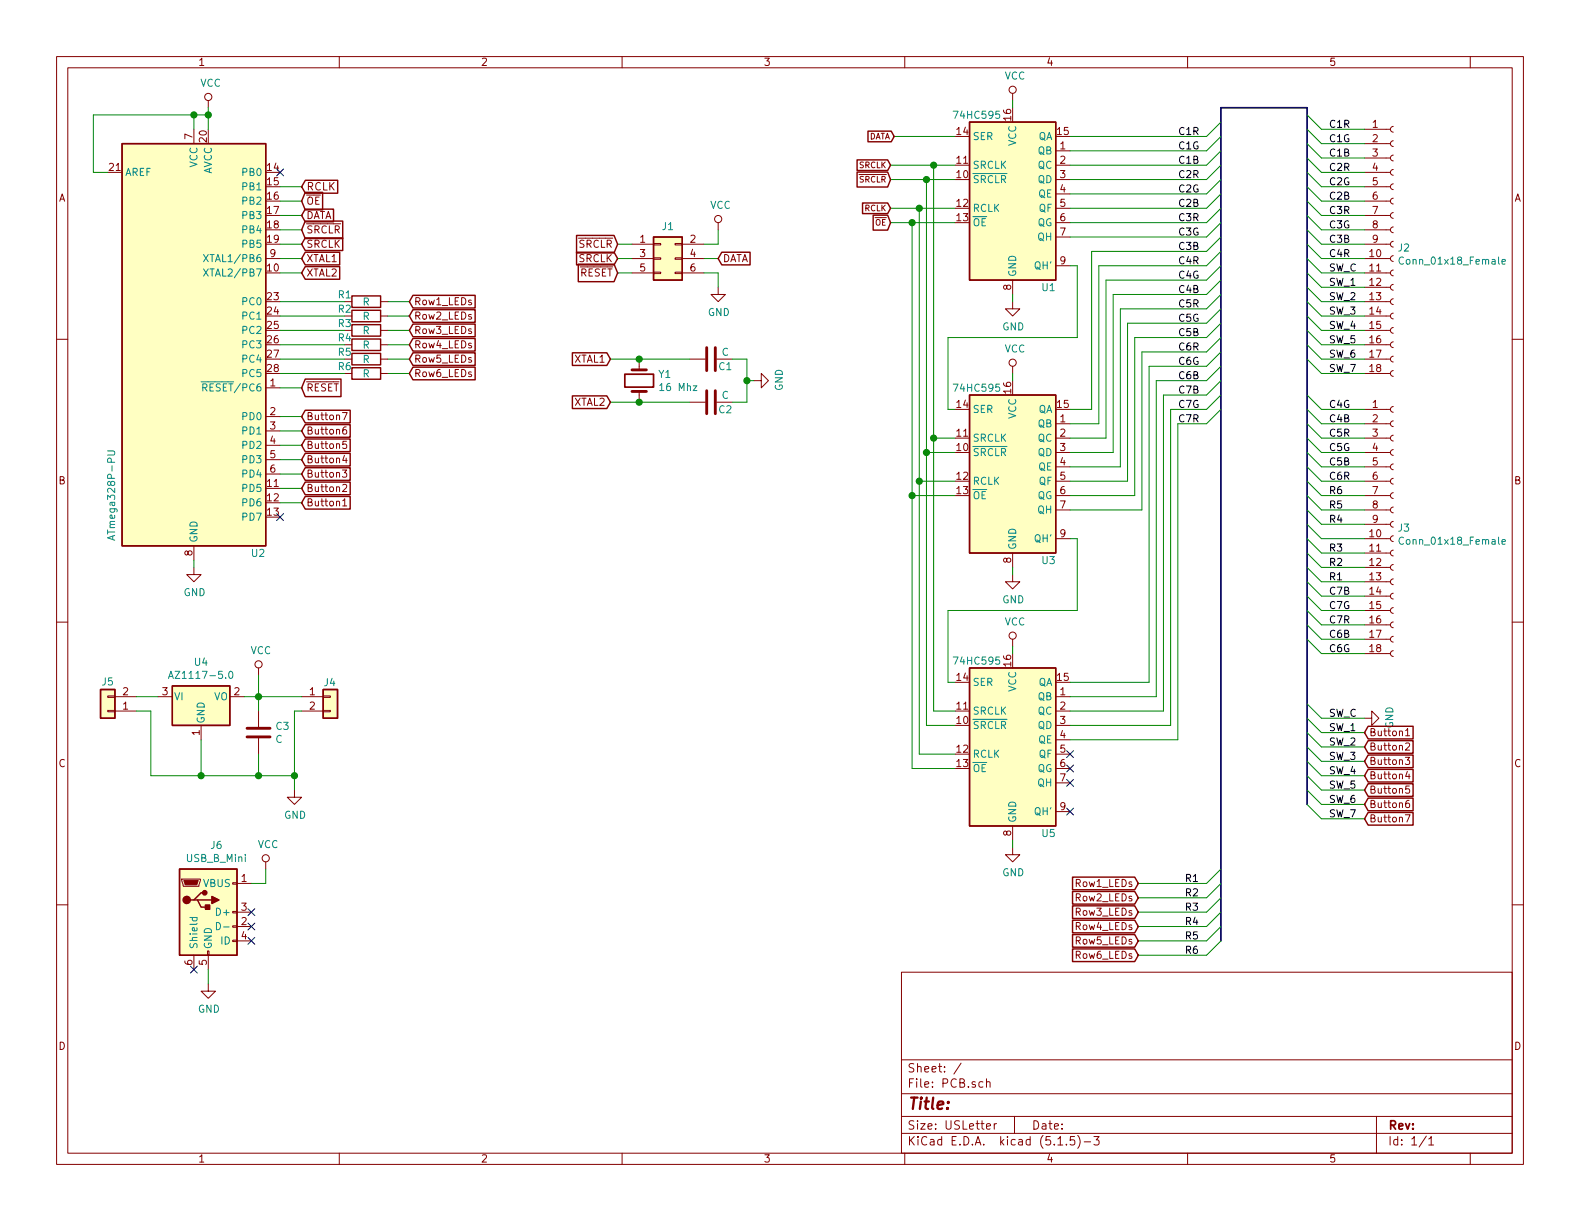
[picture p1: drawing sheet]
<svg xmlns="http://www.w3.org/2000/svg" width="279mm" height="216mm" viewBox="0 0 279 216" stroke-linecap="round" stroke-linejoin="round" font-family="sans-serif">
<g fill="none" stroke="#840000" stroke-width=".18">
<path d="M10 10h259.4v195.9h-259.4zM12 12h255.4v191.9h-255.4zM36.8 17.8v1.3M60 10v2M110 10v2M160 10v2M179.1 16.5v1.3M210 10v2M260 10v2M34.3 22.9v2.5M127 39.4v1.2M186.7 26.7h2.5"/>
<path d="M186.7 29.2h2.5M186.7 31.8h2.5M186.7 34.3h2.5M186.7 36.8h2.5M186.7 39.4h2.5M241.3 38.1h4.6M241.3 35.6h4.6M241.3 33h4.6M241.3 30.5h4.6M241.3 27.9h4.6M241.3 25.4h4.6M241.3 22.9h4.6"/>
<path d="M246.4 37.6l-.3 .1-.2 .3 .1 .4 .4 .2M246.4 35.1l-.3 .1-.2 .3 .1 .4 .4 .2M246.4 32.5l-.3 .1-.2 .3 .1 .4 .4 .2M246.4 30l-.3 .1-.2 .3 .1 .4 .4 .2M246.4 27.4l-.3 .1-.2 .4 .1 .3 .4 .2M246.4 24.9l-.3 .1-.2 .3 .1 .4 .4 .2M246.4 22.4l-.3 .1-.2 .3 .1 .4 .4 .2M10 60h2M47 45.7h2.5M67.3 58.4h1.3M67.3 55.9h1.3M67.3 53.3h1.3"/>
<path d="M111.8 48.3h3.8M111.8 45.7h3.8M111.8 43.2h3.8M115.6 48.1h1.2v.3h-1.2zM115.6 43.1h1.2v.2h-1.2zM115.6 45.6h1.2v.2h-1.2zM119.4 48.1h1.2v.3h-1.2zM119.4 43.1h1.2v.2h-1.2zM119.4 45.6h1.2v.2h-1.2zM120.6 48.3h3.9M120.6 45.7h3.9M120.6 43.2h3.9"/>
<path d="M127 50.8v1.3h1.3l-1.3 1.2-1.3-1.2h1.3M179.1 53.3v1.3h1.2l-1.2 1.3-1.3-1.3h1.3M179.1 49.5v2.6M186.7 41.9h2.5M186.7 47h2.5M241.3 58.4h4.6M241.3 55.9h4.6M241.3 53.3h4.6M241.3 50.8h4.6M241.3 48.3h4.6M241.3 45.7h4.6M241.3 43.2h4.6"/>
<path d="M241.3 40.6h4.6M246.4 57.9l-.3 .1-.2 .3 .1 .4 .4 .2M246.4 55.4l-.3 .1-.2 .3 .1 .4 .4 .2M246.4 52.8l-.3 .1-.2 .4 .1 .3 .4 .2M246.4 50.3l-.3 .1-.2 .3 .1 .4 .4 .2M246.4 47.8l-.3 .1-.2 .3 .1 .4 .4 .2M246.4 45.2l-.3 .1-.2 .3 .1 .4 .4 .2M246.4 42.7l-.3 .1-.2 .3 .1 .4 .4 .2M246.4 40.1l-.3 .1-.2 .4 .1 .3 .4 .2M267.4 60h2M47 68.6h2.5M47 73.7h2.5"/>
<path d="M47 76.2h2.5M47 78.7h2.5M60.6 72.9h.8l-.6 1.3M61.2 75.5l-.4 .1a.87 .87 0 0 0 0 1.2l.5-.2v-.5l-.5-.1-.2 .2M61.3 78h-.6l-.1 .6 .2-.1 .4 .1 .1 .6-.2 .1-.5-.1M67.3 66h1.3M67.3 63.5h1.3M67.3 61h1.3M113 63.5v1.9M113 69.2v1.9M121.9 63.5h2.8M121.9 71.1h2.8"/>
<path d="M126.7 63.5h2.8M126.7 71.1h2.8M133.3 67.3h1.3v-1.3l1.3 1.3-1.3 1.3v-1.3M179.1 64.8v1.2M186.7 77.5h2.5M186.7 74.9h2.5M241.3 77.5h4.6M241.3 74.9h4.6M241.3 72.4h4.6M241.3 66h4.6M241.3 63.5h4.6M241.3 61h4.6"/>
<path d="M246.4 79.5l-.3 .1-.2 .3 .1 .4 .4 .2M246.4 77l-.3 .1-.2 .3 .1 .4 .4 .2M246.4 74.4l-.3 .1-.2 .4 .1 .3 .4 .2M246.4 71.9l-.3 .1-.2 .3 .1 .4 .4 .2M246.4 65.5l-.3 .1-.2 .4 .1 .3 .4 .2M246.4 63l-.3 .1-.2 .3 .1 .4 .4 .2M246.4 60.5l-.3 .1-.2 .3 .1 .4 .4 .2M34.3 96.5v2.6M47 81.3h2.5M47 83.8h2.5M60.6 83.1h.7l-.4 .5 .4 .1v.6l-.2 .1-.5-.1M60.6 85.8l.5-.2 .2 .4v.2l-.7 .7h.7"/>
<path d="M60.6 88.5l.4-.3v1.3M60.6 89.5h.7M60.9 80.5l-.3 .9h.8M61.2 81v.8M179.1 97.8v2.5M186.7 95.3h2.5M186.7 90.2h2.5M186.7 87.6h2.5M186.7 85.1h2.5M186.7 82.6h2.5M186.7 80h2.5M241.3 97.8h4.6"/>
<path d="M241.3 95.3h4.6M241.3 92.7h4.6M241.3 90.2h4.6M241.3 87.6h4.6M241.3 85.1h4.6M241.3 82.6h4.6M241.3 80h4.6M246.4 99.8l-.3 .1-.2 .4 .1 .3 .4 .2M246.4 97.3l-.3 .1-.2 .3 .1 .4 .4 .2M246.4 94.7l-.3 .1-.2 .4 .1 .4 .4 .2M246.4 92.2l-.3 .1-.2 .3 .1 .4 .4 .2M246.4 89.7l-.3 .1-.2 .3 .1 .4 .4 .2"/>
<path d="M246.4 87.1l-.3 .1-.2 .4 .1 .3 .4 .2M246.4 84.6l-.3 .1-.2 .3 .1 .4 .4 .2M246.4 82l-.3 .1-.2 .4 .1 .4 .4 .2M10 110h2M34.3 100.3v1.3h1.3l-1.3 1.3-1.3-1.3h1.3M45.7 118.1v1.3M179.1 101.6v1.3h1.2l-1.2 1.2-1.3-1.2h1.3M179.1 113v1.3M241.3 115.6h4.6M241.3 113h4.6M241.3 110.5h4.6M241.3 108h4.6"/>
<path d="M241.3 105.4h4.6M241.3 102.9h4.6M241.3 100.3h4.6M246.4 115.1l-.3 .1-.2 .3 .1 .4 .4 .2M246.4 112.5l-.3 .1-.2 .4 .1 .3 .4 .2M246.4 110l-.3 .1-.2 .3 .1 .4 .4 .2M246.4 107.4l-.3 .1-.2 .4 .1 .4 .4 .2M246.4 104.9l-.3 .1-.2 .3 .1 .4 .4 .2M246.4 102.4l-.3 .1-.2 .3 .1 .4 .4 .2M267.4 110h2M19 123.1h1.3v.2h-1.3zM19 125.6h1.3v.3h-1.3z"/>
<path d="M20.3 123.2h3.8M20.3 125.7h3.8M27.9 123.2h2.6M35.6 128.3v2.5M40.6 123.2h2.6M45.7 125.7v2.8M45.7 130.6v2.8M52.1 139.7v1.3h1.2l-1.2 1.2-1.3-1.2h1.3M53.3 123.2h3.8M53.3 125.7h3.8M57.1 125.6h1.3v.3h-1.3zM57.1 123.1h1.3v.2h-1.3z"/>
<path d="M186.7 123.2h2.5M186.7 125.7h2.5M186.7 128.3h2.5M186.7 130.8h2.5M186.7 133.4h2.5M186.7 135.9h2.5M186.7 138.4h2.5M241.3 127h1.3v-1.3l1.2 1.3-1.2 1.3v-1.3M248.5 133.9h.8l-.4 .5 .3 .1v.6l-.2 .1-.5-.1M248.6 131.5l.4-.1 .3 .3-.1 .2-.7 .7h.8M248.6 129.2l.3-.4v1.3M248.6 130.1h.7"/>
<path d="M248.9 136.4l-.3 .9h.8M249.2 136.9v.8M249.2 139h-.6v.6l.1-.1h.5v.6l-.2 .2-.4-.2M10 160h2M32.1 155.4h3.3v.3l-.2 1h-2.8zM41.1 156.1h.8v.2h-.8zM41.9 156.2h2.5M47 152.4v1.3M179.1 149.9v1.2h1.2l-1.2 1.3-1.3-1.3h1.3M179.1 146.1v2.5M186.7 143.5h2.5M248.5 144.1h.9l-.6 1.2"/>
<path d="M249.2 141.5l-.4 .1a.87 .87 0 0 0 0 1.2l.4-.1v-.6l-.4-.1-.2 .3M267.4 160h2M34.3 168.9v2.6M36.7 168.1h.3v.8h-.3zM36.8 174v1.3h1.3l-1.3 1.2-1.2-1.2h1.2M36.8 168.9v2.6M41.1 166.2h.8v.3h-.8zM41.1 163.7h.8v.3h-.8zM41.1 161.2h.8v.2h-.8zM41.9 163.8h2.5M41.9 161.3h2.5M41.9 166.4h2.5"/>
<path d="M159.4 171.9h108v32h-108zM159.4 197.4h108M159.4 193.4h108M159.4 187.4h108M170 188l-1.3 1.9M173.8 191.3h-.4l-.3 .2 .1 .7h.6M174.4 199.2l.8-.2-.1-.2-.4-.1-.3 .2 .1 .7h.6M174.4 191.4l.3-.1h.3l.1 1M174.4 190.8v1.5M175.8 198.7v1M176.2 198.7l-.3 .1-.1 .2M179.4 197.4v3"/>
<path d="M243.4 197.4v6.5M60 203.9v2M110 203.9v2M159.4 200.4h108M160 203.9v2M187.1 202.5h.8M188.6 202.3v.2M190 201h-.7l-.1 .7 .2-.2 .5 .1 .2 .2-.1 .5-.2 .2-.6-.2M190.6 200.8a1.71 1.71 0 0 1 0 2.2M191.7 201.9h1.2M193.4 201h1l-.5 .5 .4 .2v.6l-.2 .2-.7-.2M210 203.9v2"/>
<path d="M252.2 200.9l-1.2 1.9M252.7 201.4l.4-.4v1.5M252.7 202.5h.8M260 203.9v2"/>
<circle cx="36.8" cy="17.1" r=".63"/>
<circle cx="179.1" cy="15.9" r=".63"/>
<circle cx="127" cy="38.7" r=".63"/>
<circle cx="179.1" cy="64.1" r=".63"/>
<circle cx="45.7" cy="117.5" r=".63"/>
<circle cx="179.1" cy="112.4" r=".63"/>
<circle cx="47" cy="151.8" r=".63"/>
</g>
<g fill="#ffffc2" stroke="#ffffc2" stroke-width=".18">
<path d="M30.5 121.3h10.1v7h-10.1z"/>
<path d="M17.8 121.9h2.5v5.1h-2.5z"/>
<path d="M57.1 121.9h2.6v5.1h-2.6z"/>
<path d="M171.4 21.6h15.3v27.9h-15.3z"/>
<path d="M115.6 41.9h5v7.6h-5z"/>
<path d="M21.6 25.4h25.4v71.1h-25.4z"/>
<path d="M171.4 69.9h15.3v27.9h-15.3z"/>
<path d="M31.7 153.7h10.2v15.2h-10.2z"/>
<path d="M171.4 118.1h15.3v28h-15.3z"/>
</g>
<g fill="none" stroke="#840000" stroke-width=".25">
<path d="M21.6 25.4h25.4v71.1h-25.4zM54 39.1h6.6v3.1h-6.6l-.7-1.6zM54 37h5v2.2h-5l-.7-1.1zM54 34h3v3.1h-3l-.7-1.5zM54 31.9h5.7v2.3h-5.7l-.7-1.2zM151.6 28.3h5.4l.5 .9-.5 .9h-5.4zM151.6 30.4h5.4l.5 1.4-.5 1.3h-5.4zM152.5 35.9h4.5l.5 .9-.5 1h-4.5zM153.5 23.2h4.1l.5 .9-.5 1h-4.1zM154.4 38h2.6l.5 1.4-.5 1.3h-2.6zM171.4 21.6h15.3v27.9h-15.3zM54 42.1h6.6v2.2h-6.6l-.7-1.1z"/>
<path d="M54 44.6h6.1v2.2h-6.1l-.7-1.1zM54 47.1h6.1v2.3h-6.1l-.7-1.1zM62.2 52.3h5.1v2.1h-5.1zM62.2 54.9h5.1v2h-5.1zM62.2 57.4h5.1v2h-5.1zM62.2 59.9h5.1v2.1h-5.1zM73 54.8h11v2.2h-11l-.6-1.1zM73 52.2h11v2.3h-11l-.6-1.2zM73 59.8h11v2.3h-11l-.6-1.1zM73 57.3h11v2.2h-11l-.6-1.1zM102 41.6h6.6l.6 1.6-.6 1.5h-6.6zM102 44.6h6.6l.6 1.1-.6 1.1h-6.6z"/>
<path d="M102.3 46.7h6.3l.6 1.6-.6 1.5h-6.3zM115.6 41.9h5v7.6h-5zM127.6 44.6h5v2.2h-5l-.6-1.1zM54 67h6.3v3.1h-6.3l-.7-1.5zM54 72.5h7.9v2.3h-7.9l-.7-1.1zM54 75.1h7.9v2.2h-7.9l-.7-1.1zM54 77.6h7.9v2.3h-7.9l-.7-1.2zM62.2 62.5h5.1v2h-5.1zM62.2 65h5.1v2.1h-5.1zM73 62.4h11v2.2h-11l-.6-1.1zM73 64.9h11v2.3h-11l-.6-1.2zM101.2 62.4h6.1l.6 1.1-.6 1.1h-6.1z"/>
<path d="M101.2 70h6.1l.6 1.1-.6 1.1h-6.1zM171.4 69.9h15.3v27.9h-15.3zM54 80.2h7.9v2.2h-7.9l-.7-1.1zM54 82.7h7.9v2.2h-7.9l-.7-1.1zM54 85.2h7.9v2.3h-7.9l-.7-1.1zM54 87.8h7.9v2.2h-7.9l-.7-1.1zM171.4 118.1h15.3v28h-15.3zM17.8 121.9h2.5v5.1h-2.5zM30.5 121.3h10.1v7h-10.1zM57.1 121.9h2.6v5.1h-2.6zM241.9 138.6h8v2.2h-8l-.6-1.1zM241.9 136h8v2.3h-8l-.6-1.1z"/>
<path d="M241.9 133.5h8v2.2h-8l-.6-1.1zM241.9 131h8v2.2h-8l-.6-1.1zM241.9 128.4h8v2.3h-8l-.6-1.2zM31.7 153.7h10.2v15.2h-10.2zM34.3 159.1h.6l.7 1.3h1.2M34.9 159.1h2.6M36.2 157.9h-.6l-1.3 1.2h-.6M189.7 155.1h11l.6 1.1-.6 1.1h-11zM189.7 157.6h11l.6 1.2-.6 1.1h-11zM241.9 143.7h8v2.2h-8l-.6-1.1zM241.9 141.1h8v2.3h-8l-.6-1.2zM189.7 167.8h11l.6 1.1-.6 1.1h-11z"/>
<path d="M189.7 162.7h11l.6 1.1-.6 1.1h-11zM189.7 165.3h11l.6 1.1-.6 1.1h-11zM189.7 160.2h11l.6 1.1-.6 1.1h-11z"/>
</g>
<g fill="none" stroke="#008484" stroke-width=".18">
<path d="M36 47.5l.8 1.3M36 45l.8 1.3M36.8 47.5l-.8 1.3M36.8 45l-.8 1.3M248.2 45.6a.6 .6 0 0 0-.8 .4 .6 .6 0 0 0 .6 .7l.2-.1M265.6 46.3l.6-.1-.1-.3h-.3l-.2 .2 .1 .6h.4M19 79.7h1.1l.2 .3-.1 .3-.1 .2h-1.1M35.6 67.5h1.2M35.9 68.5h.6l.1-.2-.1-.3-.2-.1h-.4v1.2M36.2 68.5l.4 .6M19.9 94.8v.6M20.3 94.7l-1.3 .4 1.3 .4"/>
<path d="M248.2 95.1a.6 .6 0 0 0-.8 .4 .6 .6 0 0 0 .6 .7l.2-.1M265.6 95.8l.6-.1-.1-.2-.3-.1-.2 .2 .1 .6h.4M29.8 120l.4-1.3 .5 1.3M29.9 119.6h.6M40.6 118.8l.1-.1a.67 .67 0 0 1 .5 .6 .67 .67 0 0 1-.5 .7l-.3-.5zM33.6 162.2h1.2M34.1 162.2l-.1 .4 .2 .2 .6-.1v-.5M38.3 163.1a.64 .64 0 0 1 .7 .7 .64 .64 0 0 1-.7 .6zM39.5 163.9h1"/>
</g>
<path d="M111.8 65.4h2.5M111.8 69.2h2.5M125 61.5v4M125 69.1v4.1M126.5 61.5v4M126.5 69.1v4.1M43.7 130.3h4.1M43.7 128.8h4.1" fill="none" stroke="#840000" stroke-width=".51"/>
<path d="M110.5 66.2h5.1v2.3h-5.1z" fill="none" stroke="#840000" stroke-width=".3"/>
<g fill="#840000" stroke="#840000" stroke-width=".25">
<path d="M36.3 160h.8v.8h-.8z"/>
<path d="M37.5 158.5l1.2 .6-1.2 .7z"/>
<circle cx="33" cy="159.1" r=".63"/>
<circle cx="36.2" cy="157.9" r=".38"/>
</g>
<path d="M32.5 155.7h2.6l-.3 .8h-2z" fill="#840000" stroke="#840000" stroke-width=".18"/>
<path d="M231.1 142.2v-123.1h-15.2v147.3" fill="none" stroke="#000084" stroke-width=".3"/>
<g fill="none" stroke="#008400" stroke-width=".18">
<path d="M36.8 19.1v3.8M179.1 17.8v1.3M34.3 20.3v2.6M36.8 20.3h-20.3v10.2h2.5M49.5 33h3.8M49.5 35.6h3.8M49.5 38.1h3.8M157.5 36.8h11.4M157.5 29.2h11.4M157.5 31.8h11.4M157.5 39.4h11.4M158.1 24.1h10.8"/>
<path d="M161.3 39.4v96.5h7.6M162.6 36.8v96.6h6.3M163.8 31.8v96.5h5.1M165.1 29.2v96.5h3.8M215.9 34.3l-2.5 2.5h-24.2M215.9 21.6l-2.5 2.5h-24.2M215.9 24.1l-2.5 2.6h-24.2M215.9 26.7l-2.5 2.5h-24.2M215.9 29.2l-2.5 2.6h-24.2M215.9 31.8l-2.5 2.5h-24.2M215.9 36.8l-2.5 2.6h-24.2M215.9 39.4l-2.5 2.5h-24.2"/>
<path d="M231.1 20.3l2.6 2.6h7.6M231.1 22.9l2.6 2.5h7.6M231.1 25.4l2.6 2.5h7.6M231.1 30.5l2.6 2.5h7.6M231.1 27.9l2.6 2.6h7.6M231.1 33l2.6 2.6h7.6M231.1 35.6l2.6 2.5h7.6M231.1 38.1l2.6 2.5h7.6M49.5 45.7h3.8M49.5 53.3h11.5M49.5 55.9h11.5M49.5 58.4h11.5"/>
<path d="M49.5 48.3h3.8M49.5 43.2h3.8M49.5 40.6h3.8M68.6 53.3h3.8M68.6 55.9h3.8M68.6 58.4h3.8M109.2 45.7h2.6M109.2 48.3h2.6M109.2 43.2h2.6M124.5 45.7h2.5M124.5 48.3h2.5v2.5M127 40.6v2.6h-2.5"/>
<path d="M179.1 52.1v1.2M189.2 47h1.3v12.7h-22.9v12.7h1.3M215.9 57.2l-2.5 2.5h-12.7v27.9h-11.5M215.9 54.6l-2.5 2.6h-14v27.9h-10.2M215.9 41.9l-2.5 2.6h-20.4v27.9h-3.8M215.9 44.5l-2.5 2.5h-19.1v27.9h-5.1M215.9 47l-2.5 2.5h-17.8v28h-6.4M215.9 49.5l-2.5 2.6h-16.6v27.9h-7.6M215.9 52.1l-2.5 2.5h-15.3v28h-8.9M215.9 59.7l-2.5 2.5h-11.5v28h-12.7M231.1 43.2l2.6 2.5h7.6M231.1 50.8l2.6 2.5h7.6"/>
<path d="M231.1 53.3l2.6 2.6h7.6M231.1 55.9l2.6 2.5h7.6M231.1 58.4l2.6 2.6h7.6M231.1 45.7l2.6 2.6h7.6M231.1 40.6l2.6 2.6h7.6M231.1 48.3l2.6 2.5h7.6M49.5 61h11.5M49.5 63.5h11.5M49.5 66h11.5M49.5 68.6h3.8M49.5 73.7h3.8M49.5 76.2h3.8"/>
<path d="M49.5 78.7h3.8M68.6 61h3.8M68.6 63.5h3.8M68.6 66h3.8M107.9 63.5h14M107.9 71.1h14M129.5 63.5h2.6v7.6h-2.6M132.1 67.3h1.2M165.1 77.5h3.8M179.1 66v1.3M215.9 64.8l-2.5 2.5h-8.9v55.9h-15.3M215.9 62.2l-2.5 2.6h-10.2v55.9h-14"/>
<path d="M215.9 67.3l-2.5 2.6h-7.7v55.8h-16.5M215.9 69.9l-2.5 2.5h-6.4v55.9h-17.8M215.9 72.4l-2.5 2.5h-5.1v55.9h-19.1M231.1 61l2.6 2.5h7.6M231.1 63.5l2.6 2.5h7.6M231.1 69.9l2.6 2.5h7.6M231.1 72.4l2.6 2.5h7.6M231.1 74.9l2.6 2.6h7.6M231.1 77.5l2.6 2.5h7.6M34.3 99.1v1.2M49.5 81.3h3.8M49.5 83.8h3.8"/>
<path d="M49.5 86.4h3.8M49.5 88.9h3.8M161.3 87.6h7.6M162.6 85.1h6.3M163.8 80h5.1M189.2 95.3h1.3v12.7h-22.9v12.7h1.3M231.1 85.1l2.6 2.5h7.6M231.1 92.7l2.6 2.6h7.6M231.1 82.6l2.6 2.5h7.6M231.1 95.3l2.6 2.5h7.6M231.1 97.8l2.6 2.5h7.6M231.1 80l2.6 2.6h7.6"/>
<path d="M231.1 87.6l2.6 2.6h7.6M231.1 90.2l2.6 2.5h7.6M45.7 119.4v6.3M179.1 100.3v1.3M179.1 114.3v1.3M231.1 105.4l2.6 2.6h7.6M231.1 100.3l2.6 2.6h7.6M231.1 102.9l2.6 2.5h7.6M231.1 108l2.6 2.5h7.6M231.1 110.5l2.6 2.5h7.6M231.1 113l2.6 2.6h7.6M24.1 123.2h3.8"/>
<path d="M24.1 125.7h2.6v11.5h25.4M35.6 130.8v6.4M43.2 123.2h10.1M45.7 133.4v3.8M53.3 125.7h-1.2v14M231.1 134.6l2.6 2.6h7.6M231.1 124.5l2.6 2.5h7.6M231.1 127l2.6 2.5h7.6M231.1 129.5l2.6 2.6h7.6M231.1 132.1l2.6 2.5h7.6M231.1 137.2l2.6 2.5h7.6M231.1 139.7l2.6 2.5h7.6"/>
<path d="M47 153.7v2.5h-2.6M179.1 148.6v1.3M215.9 153.7l-2.5 2.5h-12.1M215.9 158.8l-2.5 2.5h-12.1M215.9 156.2l-2.5 2.6h-12.1M231.1 142.2l2.6 2.6h7.6M36.8 171.5v2.5M215.9 166.4l-2.5 2.5h-12.1M215.9 163.8l-2.5 2.6h-12.1M215.9 161.3l-2.5 2.5h-12.1"/>
</g>
<g fill="#008400" stroke="#008400" stroke-width=".25">
<circle cx="163.8" cy="80" r=".51"/>
<circle cx="35.6" cy="137.2" r=".51"/>
<circle cx="45.7" cy="137.2" r=".51"/>
<circle cx="45.7" cy="123.2" r=".51"/>
<circle cx="165.1" cy="77.5" r=".51"/>
<circle cx="52.1" cy="137.2" r=".51"/>
<circle cx="113" cy="63.5" r=".51"/>
<circle cx="132.1" cy="67.3" r=".51"/>
<circle cx="162.6" cy="85.1" r=".51"/>
<circle cx="36.8" cy="20.3" r=".51"/>
<circle cx="34.3" cy="20.3" r=".51"/>
<circle cx="161.3" cy="87.6" r=".51"/>
<circle cx="161.3" cy="39.4" r=".51"/>
<circle cx="113" cy="71.1" r=".51"/>
<circle cx="162.6" cy="36.8" r=".51"/>
<circle cx="163.8" cy="31.8" r=".51"/>
<circle cx="165.1" cy="29.2" r=".51"/>
</g>
<g fill="none" stroke="#000084" stroke-width=".18">
<path d="M48.9 29.9l1.2 1.2M50.1 29.9l-1.2 1.2M48.9 90.8l1.2 1.2M50.1 90.8l-1.2 1.2M188.6 135.3l1.2 1.2M188.6 137.8l1.2 1.2M188.6 132.7l1.2 1.3M189.8 135.3l-1.2 1.2M189.8 137.8l-1.2 1.2M189.8 132.7l-1.2 1.3M188.6 142.9l1.2 1.2M189.8 142.9l-1.2 1.2"/>
<path d="M33.7 170.8l1.2 1.3M34.9 170.8l-1.2 1.3M43.8 160.7l1.3 1.2M43.8 163.2l1.3 1.2M43.8 165.8l1.3 1.2M45.1 160.7l-1.3 1.2M45.1 163.2l-1.3 1.2M45.1 165.8l-1.3 1.2"/>
</g>
<text font-size="2.8" fill="#840000" x="160.4" y="196.2">Title:</text>
<g font-size="2.1" fill="#840000">
<text x="160.4" y="189.6">Sheet: /</text>
<text x="160.4" y="192.3">File: PCB.sch</text>
<text x="160.4" y="202.5">KiCad E.D.A. kicad (5.1.5)-3</text>
<text x="160.4" y="199.7">Size: USLetter</text>
<text x="182.4" y="199.7">Date:</text>
<text x="245.4" y="199.7">Rev:</text>
<text x="245.4" y="202.5">Id: 1/1</text>
</g>
<text font-size="1.9" fill="#840000" x="54.2" y="33.7">RCLK</text>
<g font-size="1.8" fill="#840000">
<text x="35" y="11.6">1</text>
<text x="85" y="11.6">2</text>
<text x="135" y="11.6">3</text>
<text x="185" y="11.6">4</text>
<text x="235" y="11.6">5</text>
<text x="169.2" y="23.9">14</text>
<text x="178.8" y="21.3" transform="rotate(-90 178.8 21.3)">16</text>
<text x="187" y="23.9">15</text>
<text x="242.7" y="22.6">1</text>
<text x="34" y="24.6" transform="rotate(-90 34 24.6)">7</text>
<text x="36.6" y="25.1" transform="rotate(-90 36.6 25.1)">20</text>
<text x="169.2" y="29">11</text>
<text x="187.5" y="26.4">1</text>
<text x="187.5" y="29">2</text>
<text x="242.7" y="25.1">2</text>
<text x="242.7" y="27.7">3</text>
<text x="10.4" y="35.6">A</text>
<text x="19.4" y="30.2">21</text>
<text x="47.3" y="30.2">14</text>
<text x="47.3" y="32.8">15</text>
<text x="47.3" y="35.3">16</text>
<text x="169.2" y="31.5">10</text>
<text x="187.5" y="31.5">3</text>
<text x="187.5" y="34">4</text>
<text x="242.7" y="30.2">4</text>
<text x="242.7" y="32.8">5</text>
<text x="242.7" y="35.3">6</text>
<text x="267.8" y="35.6">A</text>
<text x="47.3" y="37.8">17</text>
<text x="47.3" y="40.4">18</text>
<text x="54.1" y="41.3">SRCLR</text>
<text x="54.1" y="38.7">DATA</text>
<text x="54.1" y="36.2">OE</text>
<text x="169.2" y="36.6">12</text>
<text x="169.2" y="39.1">13</text>
<text x="187.5" y="36.6">5</text>
<text x="187.5" y="39.1">6</text>
<text x="187.5" y="41.7">7</text>
<text x="242.7" y="37.8">7</text>
<text x="242.7" y="40.4">8</text>
<text x="47.3" y="42.9">19</text>
<text x="47.8" y="45.5">9</text>
<text x="54.1" y="43.8">SRCLK</text>
<text x="54.1" y="46.4">XTAL1</text>
<text x="102.3" y="43.8">SRCLR</text>
<text x="102.3" y="46.4">SRCLK</text>
<text x="113.2" y="42.9">1</text>
<text x="113.2" y="45.5">3</text>
<text x="122.1" y="42.9">2</text>
<text x="122.1" y="45.5">4</text>
<text x="127.8" y="46.4">DATA</text>
<text x="187.5" y="46.7">9</text>
<text x="242.2" y="45.5">10</text>
<text x="242.7" y="42.9">9</text>
<text x="47.3" y="48">10</text>
<text x="47.3" y="53.1">23</text>
<text x="54.1" y="48.9">XTAL2</text>
<text x="73.2" y="54">Row1_LEDs</text>
<text x="102.5" y="48.9">RESET</text>
<text x="113.2" y="48">5</text>
<text x="122.1" y="48">6</text>
<text x="178.8" y="51.3" transform="rotate(-90 178.8 51.3)">8</text>
<text x="242.2" y="48">11</text>
<text x="242.2" y="50.5">12</text>
<text x="242.2" y="53.1">13</text>
<text x="47.3" y="55.6">24</text>
<text x="47.3" y="58.2">25</text>
<text x="73.2" y="56.5">Row2_LEDs</text>
<text x="73.2" y="59.1">Row3_LEDs</text>
<text x="242.2" y="55.6">14</text>
<text x="242.2" y="58.2">15</text>
<text x="47.3" y="60.7">26</text>
<text x="47.3" y="63.2">27</text>
<text x="47.3" y="65.8">28</text>
<text x="73.2" y="64.1">Row5_LEDs</text>
<text x="73.2" y="61.6">Row4_LEDs</text>
<text x="101.5" y="64.1">XTAL1</text>
<text x="242.2" y="60.7">16</text>
<text x="242.2" y="63.2">17</text>
<text x="242.2" y="65.8">18</text>
<text x="47.8" y="68.3">1</text>
<text x="54.1" y="69.2">RESET</text>
<text x="73.2" y="66.7">Row6_LEDs</text>
<text x="101.5" y="71.8">XTAL2</text>
<text x="178.8" y="69.5" transform="rotate(-90 178.8 69.5)">16</text>
<text x="47.8" y="73.4">2</text>
<text x="47.8" y="75.9">3</text>
<text x="54.1" y="74.3">Button7</text>
<text x="54.1" y="76.8">Button6</text>
<text x="169.2" y="77.2">11</text>
<text x="169.2" y="72.1">14</text>
<text x="187" y="72.1">15</text>
<text x="187.5" y="74.7">1</text>
<text x="187.5" y="77.2">2</text>
<text x="242.7" y="72.1">1</text>
<text x="242.7" y="74.7">2</text>
<text x="242.7" y="77.2">3</text>
<text x="47.8" y="78.5">4</text>
<text x="47.8" y="81">5</text>
<text x="47.8" y="83.6">6</text>
<text x="54.1" y="79.4">Button5</text>
<text x="54.1" y="81.9">Button4</text>
<text x="169.2" y="79.8">10</text>
<text x="187.5" y="79.8">3</text>
<text x="187.5" y="82.3">4</text>
<text x="242.7" y="79.8">4</text>
<text x="242.7" y="82.3">5</text>
<text x="10.4" y="85.6">B</text>
<text x="47.3" y="86.1">11</text>
<text x="47.3" y="88.6">12</text>
<text x="54.1" y="84.5">Button3</text>
<text x="54.1" y="87">Button2</text>
<text x="54.1" y="89.5">Button1</text>
<text x="169.2" y="84.8">12</text>
<text x="169.2" y="87.4">13</text>
<text x="187.5" y="84.8">5</text>
<text x="187.5" y="87.4">6</text>
<text x="187.5" y="89.9">7</text>
<text x="242.7" y="84.8">6</text>
<text x="242.7" y="87.4">7</text>
<text x="242.7" y="89.9">8</text>
<text x="267.8" y="85.6">B</text>
<text x="47.3" y="91.2">13</text>
<text x="187.5" y="95">9</text>
<text x="242.2" y="95">10</text>
<text x="242.7" y="92.5">9</text>
<text x="34" y="98.3" transform="rotate(-90 34 98.3)">8</text>
<text x="178.8" y="99.5" transform="rotate(-90 178.8 99.5)">8</text>
<text x="242.2" y="97.5">11</text>
<text x="242.2" y="100.1">12</text>
<text x="242.2" y="102.6">13</text>
<text x="242.2" y="105.2">14</text>
<text x="242.2" y="107.7">15</text>
<text x="242.2" y="110.2">16</text>
<text x="242.2" y="112.8">17</text>
<text x="178.8" y="117.8" transform="rotate(-90 178.8 117.8)">16</text>
<text x="242.2" y="115.3">18</text>
<text x="21.7" y="125.5">1</text>
<text x="21.7" y="122.9">2</text>
<text x="28.7" y="122.9">3</text>
<text x="41.4" y="122.9">2</text>
<text x="54.8" y="122.9">1</text>
<text x="54.8" y="125.5">2</text>
<text x="169.2" y="125.5">11</text>
<text x="169.2" y="120.4">14</text>
<text x="187" y="120.4">15</text>
<text x="187.5" y="122.9">1</text>
<text x="187.5" y="125.5">2</text>
<text x="35.3" y="130" transform="rotate(-90 35.3 130)">1</text>
<text x="169.2" y="128">10</text>
<text x="187.5" y="128">3</text>
<text x="187.5" y="130.6">4</text>
<text x="242.1" y="130.2">Button1</text>
<text x="246.4" y="128.8" transform="rotate(-90 246.4 128.8)">GND</text>
<text x="10.4" y="135.6">C</text>
<text x="169.2" y="133.1">12</text>
<text x="169.2" y="135.6">13</text>
<text x="187.5" y="133.1">5</text>
<text x="187.5" y="135.6">6</text>
<text x="242.1" y="137.8">Button4</text>
<text x="242.1" y="135.3">Button3</text>
<text x="242.1" y="132.7">Button2</text>
<text x="267.8" y="135.6">C</text>
<text x="187.5" y="138.2">7</text>
<text x="187.5" y="143.3">9</text>
<text x="242.1" y="142.9">Button6</text>
<text x="242.1" y="140.3">Button5</text>
<text x="178.8" y="147.8" transform="rotate(-90 178.8 147.8)">8</text>
<text x="242.1" y="145.4">Button7</text>
<text x="42.7" y="156">1</text>
<text x="42.7" y="161">3</text>
<text x="190.3" y="156.8">Row1_LEDs</text>
<text x="190.3" y="161.9">Row3_LEDs</text>
<text x="190.3" y="159.4">Row2_LEDs</text>
<text x="42.7" y="163.6">2</text>
<text x="42.7" y="166.1">4</text>
<text x="190.3" y="164.5">Row4_LEDs</text>
<text x="190.3" y="167">Row5_LEDs</text>
<text x="34" y="170.7" transform="rotate(-90 34 170.7)">6</text>
<text x="36.6" y="170.7" transform="rotate(-90 36.6 170.7)">5</text>
<text x="190.3" y="169.5">Row6_LEDs</text>
<text x="10.4" y="185.6">D</text>
<text x="267.8" y="185.6">D</text>
<text x="35" y="205.5">1</text>
<text x="85" y="205.5">2</text>
<text x="135" y="205.5">3</text>
<text x="185" y="205.5">4</text>
<text x="235" y="205.5">5</text>
</g>
<g font-size="1.8" fill="#008484">
<text x="35.4" y="15.3">VCC</text>
<text x="177.6" y="14.1">VCC</text>
<text x="169" y="21">74HC595</text>
<text x="34.9" y="29.6" transform="rotate(-90 34.9 29.6)">VCC</text>
<text x="172" y="29.8">SRCLK</text>
<text x="172" y="24.8">SER</text>
<text x="179.7" y="25.8" transform="rotate(-90 179.7 25.8)">VCC</text>
<text x="183.5" y="27.3">QB</text>
<text x="183.5" y="24.8">QA</text>
<text x="183.5" y="29.8">QC</text>
<text x="22.1" y="31.1">AREF</text>
<text x="37.5" y="30.9" transform="rotate(-90 37.5 30.9)">AVCC</text>
<text x="43.1" y="31.1">PB0</text>
<text x="43.1" y="33.7">PB1</text>
<text x="172" y="32.4">SRCLR</text>
<text x="183.5" y="32.4">QD</text>
<text x="183.6" y="34.9">QE</text>
<text x="43.1" y="36.2">PB2</text>
<text x="43.1" y="38.7">PB3</text>
<text x="43.1" y="41.3">PB4</text>
<text x="117.1" y="40.7">J1</text>
<text x="125.6" y="36.9">VCC</text>
<text x="172" y="37.5">RCLK</text>
<text x="172" y="40">OE</text>
<text x="183.4" y="40">QG</text>
<text x="183.7" y="37.5">QF</text>
<text x="37" y="46.4">XTAL1/PB6</text>
<text x="43.1" y="43.8">PB5</text>
<text x="183.1" y="47.6">QH'</text>
<text x="183.5" y="42.5">QH</text>
<text x="247.3" y="44.5">J2</text>
<text x="248.1" y="46.8">Conn_01x18_Female</text>
<text x="37" y="48.9">XTAL2/PB7</text>
<text x="43.1" y="54">PC0</text>
<text x="59.8" y="52.8">R1</text>
<text x="179.7" y="49" transform="rotate(-90 179.7 49)">GND</text>
<text x="184.3" y="51.5">U1</text>
<text x="43.1" y="56.5">PC1</text>
<text x="43.1" y="59.1">PC2</text>
<text x="59.8" y="55.3">R2</text>
<text x="59.8" y="57.8">R3</text>
<text x="64.1" y="54">R</text>
<text x="64.1" y="56.6">R</text>
<text x="64.1" y="59.1">R</text>
<text x="125.2" y="55.9">GND</text>
<text x="177.2" y="58.4">GND</text>
<text x="43.1" y="61.6">PC3</text>
<text x="43.1" y="64.1">PC4</text>
<text x="59.8" y="60.4">R4</text>
<text x="59.8" y="62.9">R5</text>
<text x="59.8" y="65.5">R6</text>
<text x="64.1" y="61.6">R</text>
<text x="64.1" y="64.2">R</text>
<text x="127.2" y="65.5">C1</text>
<text x="127.6" y="62.9">C</text>
<text x="177.6" y="62.3">VCC</text>
<text x="36.7" y="69.2">RESET/PC6</text>
<text x="43.1" y="66.7">PC5</text>
<text x="64.1" y="66.7">R</text>
<text x="116.5" y="66.8">Y1</text>
<text x="117" y="69.1">16 Mhz</text>
<text x="127.6" y="70.5">C</text>
<text x="138.4" y="69.1" transform="rotate(-90 138.4 69.1)">GND</text>
<text x="169" y="69.3">74HC595</text>
<text x="43.1" y="74.3">PD0</text>
<text x="43.1" y="76.8">PD1</text>
<text x="127.2" y="73.1">C2</text>
<text x="172" y="73">SER</text>
<text x="179.7" y="74.1" transform="rotate(-90 179.7 74.1)">VCC</text>
<text x="183.5" y="75.6">QB</text>
<text x="183.5" y="73">QA</text>
<text x="43.1" y="79.4">PD2</text>
<text x="43.1" y="81.9">PD3</text>
<text x="172" y="80.6">SRCLR</text>
<text x="172" y="78.1">SRCLK</text>
<text x="183.5" y="78.1">QC</text>
<text x="183.5" y="80.6">QD</text>
<text x="183.6" y="83.2">QE</text>
<text x="43.1" y="87">PD5</text>
<text x="43.1" y="89.5">PD6</text>
<text x="43.1" y="84.5">PD4</text>
<text x="172" y="85.7">RCLK</text>
<text x="172" y="88.3">OE</text>
<text x="183.4" y="88.3">QG</text>
<text x="183.7" y="85.7">QF</text>
<text x="20.4" y="94.6" transform="rotate(-90 20.4 94.6)">ATmega328P-PU</text>
<text x="43.1" y="92.1">PD7</text>
<text x="183.1" y="95.9">QH'</text>
<text x="183.5" y="90.8">QH</text>
<text x="247.3" y="94">J3</text>
<text x="34.9" y="96" transform="rotate(-90 34.9 96)">GND</text>
<text x="44.5" y="98.5">U2</text>
<text x="179.7" y="97.3" transform="rotate(-90 179.7 97.3)">GND</text>
<text x="184.3" y="99.7">U3</text>
<text x="248.1" y="96.3">Conn_01x18_Female</text>
<text x="32.5" y="105.4">GND</text>
<text x="177.2" y="106.7">GND</text>
<text x="177.6" y="110.6">VCC</text>
<text x="34.4" y="117.7">U4</text>
<text x="44.3" y="115.7">VCC</text>
<text x="169" y="117.5">74HC595</text>
<text x="18.1" y="121.2">J5</text>
<text x="30.7" y="123.8">VI</text>
<text x="30.9" y="120">AZ1117-5.0</text>
<text x="37.8" y="123.8">VO</text>
<text x="57.4" y="121.3">J4</text>
<text x="172" y="121.3">SER</text>
<text x="179.7" y="122.4" transform="rotate(-90 179.7 122.4)">VCC</text>
<text x="183.5" y="123.8">QB</text>
<text x="183.5" y="121.3">QA</text>
<text x="36.2" y="128" transform="rotate(-90 36.2 128)">GND</text>
<text x="48.7" y="131.4">C</text>
<text x="48.8" y="129.1">C3</text>
<text x="172" y="128.9">SRCLR</text>
<text x="172" y="126.4">SRCLK</text>
<text x="183.5" y="126.4">QC</text>
<text x="183.5" y="128.9">QD</text>
<text x="183.6" y="131.4">QE</text>
<text x="172" y="134">RCLK</text>
<text x="172" y="136.5">OE</text>
<text x="183.4" y="136.5">QG</text>
<text x="183.7" y="134">QF</text>
<text x="183.5" y="139.1">QH</text>
<text x="45.6" y="150">VCC</text>
<text x="50.2" y="144.8">GND</text>
<text x="179.7" y="145.5" transform="rotate(-90 179.7 145.5)">GND</text>
<text x="183.1" y="144.1">QH'</text>
<text x="184.3" y="148">U5</text>
<text x="33" y="152.4">USB_B_Mini</text>
<text x="37.3" y="150.1">J6</text>
<text x="177.2" y="154.9">GND</text>
<text x="36" y="156.8">VBUS</text>
<text x="38.6" y="161.9">D+</text>
<text x="34.9" y="167.9" transform="rotate(-90 34.9 167.9)">Shield</text>
<text x="37.5" y="167.9" transform="rotate(-90 37.5 167.9)">GND</text>
<text x="39.1" y="167">ID</text>
<text x="35" y="179.1">GND</text>
</g>
<g font-size="1.8">
<text x="208.3" y="23.9">C1R</text>
<text x="234.9" y="22.6">C1R</text>
<text x="208.3" y="26.4">C1G</text>
<text x="208.3" y="29">C1B</text>
<text x="234.9" y="27.7">C1B</text>
<text x="234.9" y="25.1">C1G</text>
<text x="208.3" y="34">C2G</text>
<text x="208.3" y="31.5">C2R</text>
<text x="234.9" y="30.2">C2R</text>
<text x="234.9" y="35.3">C2B</text>
<text x="234.9" y="32.8">C2G</text>
<text x="208.3" y="39.1">C3R</text>
<text x="208.3" y="41.7">C3G</text>
<text x="208.3" y="36.6">C2B</text>
<text x="234.9" y="37.8">C3R</text>
<text x="234.9" y="40.4">C3G</text>
<text x="208.3" y="44.2">C3B</text>
<text x="208.3" y="46.7">C4R</text>
<text x="234.9" y="42.9">C3B</text>
<text x="234.9" y="45.5">C4R</text>
<text x="208.3" y="49.3">C4G</text>
<text x="208.3" y="51.8">C4B</text>
<text x="234.9" y="48">SW_C</text>
<text x="234.9" y="50.5">SW_1</text>
<text x="234.9" y="53.1">SW_2</text>
<text x="208.3" y="59.4">C5B</text>
<text x="208.3" y="54.4">C5R</text>
<text x="208.3" y="56.9">C5G</text>
<text x="234.9" y="55.6">SW_3</text>
<text x="234.9" y="58.2">SW_4</text>
<text x="208.3" y="62">C6R</text>
<text x="208.3" y="64.5">C6G</text>
<text x="234.9" y="60.7">SW_5</text>
<text x="234.9" y="63.2">SW_6</text>
<text x="234.9" y="65.8">SW_7</text>
<text x="208.3" y="67.1">C6B</text>
<text x="208.3" y="69.6">C7B</text>
<text x="208.3" y="74.7">C7R</text>
<text x="208.3" y="72.1">C7G</text>
<text x="234.9" y="72.1">C4G</text>
<text x="234.9" y="74.7">C4B</text>
<text x="234.9" y="77.2">C5R</text>
<text x="234.9" y="79.8">C5G</text>
<text x="234.9" y="82.3">C5B</text>
<text x="234.9" y="89.9">R5</text>
<text x="234.9" y="87.4">R6</text>
<text x="234.9" y="84.8">C6R</text>
<text x="234.9" y="92.5">R4</text>
<text x="234.9" y="97.5">R3</text>
<text x="234.9" y="100.1">R2</text>
<text x="234.9" y="107.7">C7G</text>
<text x="234.9" y="105.2">C7B</text>
<text x="234.9" y="102.6">R1</text>
<text x="234.9" y="112.8">C6B</text>
<text x="234.9" y="110.2">C7R</text>
<text x="234.9" y="115.3">C6G</text>
<text x="234.9" y="129.3">SW_1</text>
<text x="234.9" y="131.8">SW_2</text>
<text x="234.9" y="126.7">SW_C</text>
<text x="234.9" y="134.4">SW_3</text>
<text x="234.9" y="136.9">SW_4</text>
<text x="234.9" y="142">SW_6</text>
<text x="234.9" y="139.4">SW_5</text>
<text x="234.9" y="144.5">SW_7</text>
<text x="209.8" y="156">R1</text>
<text x="209.8" y="161">R3</text>
<text x="209.8" y="158.5">R2</text>
<text x="209.8" y="166.1">R5</text>
<text x="209.8" y="163.6">R4</text>
<text x="209.8" y="168.7">R6</text>
</g>
<g font-size="1.4" fill="#840000">
<text x="151.9" y="29.7">SRCLK</text>
<text x="153.5" y="24.6">DATA</text>
<text x="151.9" y="32.3">SRCLR</text>
<text x="152.9" y="37.3">RCLK</text>
<text x="154.8" y="39.9">OE</text>
</g>
</svg>
